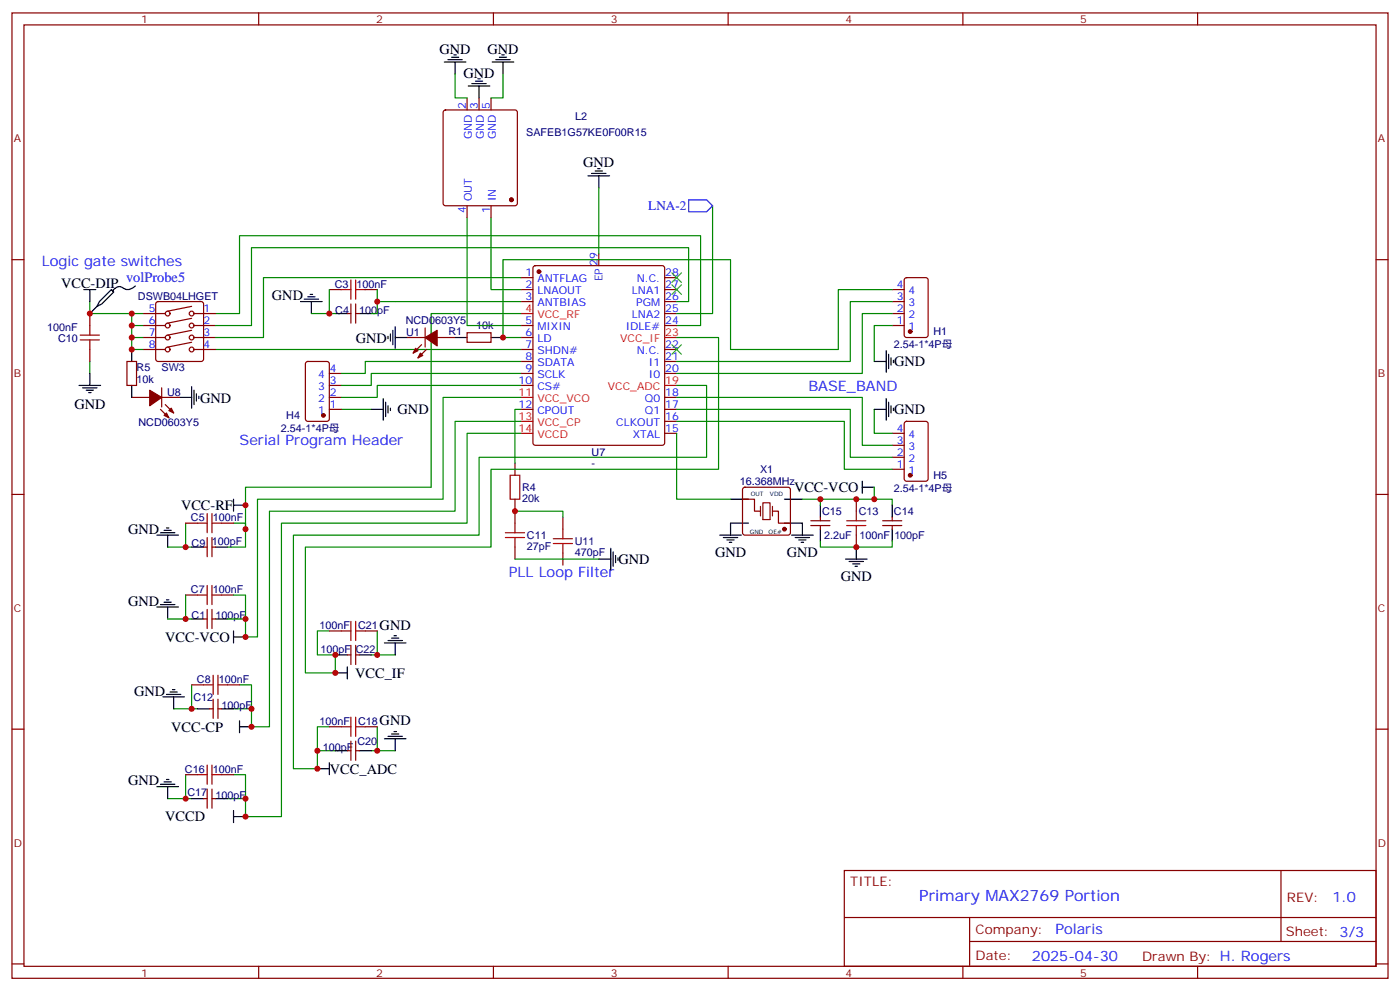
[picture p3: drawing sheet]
<svg xmlns="http://www.w3.org/2000/svg" width="412mm" height="292mm" viewBox="0 0 412 292" stroke-linecap="round" stroke-linejoin="round" font-family="sans-serif">
<g fill="none" stroke="#870000" stroke-width=".35">
<path d="M3.5 3.8h405.4v284.3h-405.4zM7.1 7.3h398.2v277.3h-398.2zM76.2 3.8v3.5M145.3 3.8v3.5M214.5 3.8v3.5M283.6 3.8v3.5M352.8 3.8v3.5M130.8 32.6l.4-.2h20.5l.5 .2 .2 .5v26.8l-.2 .5-.5 .2h-20.5l-.5-.2-.2-.5v-26.8zM137.6 28.9v3.5M141.1 28.9v3.5M144.6 28.9v3.5M3.5 76.5h3.6"/>
<path d="M137.6 60.6v3.5M144.6 60.6v3.5M157.2 78.5l.5-.3h37.4l.5 .3 .2 .5v51.5l-.2 .5-.5 .2h-37.4l-.5-.3-.2-.4v-51.5zM176.4 74.7v3.5M405.3 76.5h3.6M26.5 92.4v3.5M42.3 95.9h6.4M42.3 99.4h6.4M42.3 92.4h6.4M46.1 89l.5-.2h12.7l.5 .2 .2 .5v16.3l-.3 .5-.4 .2h-12.7l-.5-.3-.2-.4v-16.3zM56.4 97.3l-7 1.4M56.4 93.8l-7 1.4"/>
<path d="M56.4 90.2l-7 1.5M57.1 95.9h6.4M57.1 99.4h6.4M57.1 92.4h6.4M97 85.3h3.5M102.3 92.4h1.1M103.4 89.5v5.7M104.8 92.4h1M104.8 89.5v5.7M107.6 85.3h3.5M119.9 99.4h5.3M125.2 96.6v5.6"/>
<path d="M128.8 99.4h5.3M137.6 98h7v2.8h-7zM153.5 81.8h3.5M153.5 85.3h3.5M153.5 88.8h3.5M153.5 95.9h3.5M153.5 99.4h3.5M195.8 81.8h3.5M195.8 85.3h3.5M195.8 88.8h3.5M195.8 95.9h3.5M195.8 92.4h3.5"/>
<path d="M262.8 85.3h3.5M262.8 88.8h3.5M262.8 95.9h3.5M262.8 92.4h3.5M266.6 82l.5-.2h5.6l.6 .4 .1 16.5-.5 .7h-5.8l-.7-.4-.1-16.5zM26.5 102.9v3.6M37.4 106.5h2.8v7h-2.8zM38.8 117.1h5.3M42.3 102.9h6.4M47.6 117.1h5.3M47.6 114.2v5.7M48.7 119.2l2.5 2.4"/>
<path d="M56.4 100.8l-7 1.4M57.1 102.9h6.4M90.2 106.7l.5-.2h5.6l.7 .4v16.5l-.4 .7h-5.9l-.7-.5v-16.4zM97 117.1h3.5M97 113.5h3.5M97 110h3.5M124.2 101.5l-2.5 2.5M125.6 102.9l-2.5 2.5M153.5 113.5h3.5M153.5 110h3.5M153.5 102.9h3.5M153.5 106.5h3.5"/>
<path d="M195.8 117.1h3.5M195.8 110h3.5M195.8 102.9h3.5M195.8 106.5h3.5M47.3 120.6l2.4 2.4M97 120.6h3.5M151.7 136.5v3.5M153.5 120.6h3.5M195.8 120.6h3.5M195.8 127.6h3.5M195.8 124.1h3.5M262.8 127.6h3.5"/>
<path d="M262.8 138.2h3.5M262.8 134.7h3.5M262.8 131.2h3.5M266.6 124.3l.5-.2h5.6l.6 .4 .1 16.5-.5 .7h-5.8l-.7-.4-.1-16.5zM3.5 145.6h3.6M54.7 154.1h3.5M61 158.3v5.7M62.4 158.3v5.7M65.3 154.1h3.5M151.7 147v7.1M165.8 152.3v3.6M218.7 147h3.5v3.6h1.8"/>
<path d="M219 143.7l.4-.2h12.7l.5 .2 .2 .5v12.7l-.2 .5-.5 .2h-12.7l-.5-.2-.2-.5v-12.7zM227.5 150.6h1.8v3.5h3.5M238.8 154.8h5.7M238.8 153.4h5.7M241.7 152.3v1.1M241.7 154.8v1.1M252.2 147v3.6M252.2 157.6v3.5M260 154.8h5.6M260 153.4h5.6M262.8 152.3v1.1M262.8 154.8v1.1"/>
<path d="M405.3 145.6h3.6M54.7 175.3h3.5M60 161.1h1M61 179.5v5.6M62.4 179.5v5.6M62.4 161.1h1.1M65.3 175.3h3.5M151.7 161.1v3.6M165.8 162.9v3.5M60 182.3h1M62.4 182.3h1.1M97 185.8h3.5"/>
<path d="M102.3 192.9h1.1M103.4 190.1v5.6M104.8 190.1v5.6M104.8 192.9h1M107.6 185.8h3.5M3.5 214.8h3.6M56.4 201.7h3.6M61.7 208.8h1.1M62.8 206v5.6M64.2 206v5.6M64.2 208.8h1.1M67 201.7h3.6"/>
<path d="M97 214.1h3.5M103.4 218.3v5.6M104.8 218.3v5.6M107.6 214.1h3.5M405.3 214.8h3.6M54.7 228.2h3.5M60 235.2h1M61 232.4v5.7M62.4 232.4v5.7M62.4 235.2h1.1M65.3 228.2h3.5M102.3 221.1h1.1"/>
<path d="M104.8 221.1h1M248.7 256.4h156.6v28.2h-156.6zM377.3 256.4v20.9M248.7 270.2h156.5M285.6 277.3h119.6M285.6 270.2v14.2M3.5 283.9h3.6M76.2 284.6v3.5M145.3 284.6v3.5M214.5 284.6v3.5M283.6 284.6v3.5M352.8 284.6v3.5"/>
<path d="M405.3 283.9h3.6"/>
<circle cx="49.4" cy="95.9" r=".71"/>
<circle cx="49.4" cy="99.4" r=".71"/>
<circle cx="49.4" cy="92.4" r=".71"/>
<circle cx="56.4" cy="99.4" r=".71"/>
<circle cx="56.4" cy="95.9" r=".71"/>
<circle cx="56.4" cy="92.4" r=".71"/>
<circle cx="49.4" cy="102.9" r=".71"/>
<circle cx="56.4" cy="102.9" r=".71"/>
</g>
<g fill="none" stroke="#000" stroke-width=".35">
<path d="M130.9 18.3h6.3M131.9 17.6h4.3M133 16.9h2.1M133.7 16.2h.7M134.1 18.3v3.5M145 18.3h6.3M146 17.6h4.3M147.1 16.9h2.1M147.8 16.2h.7M148.2 18.3v3.5M137.9 25.3h6.4M139 24.6h4.2"/>
<path d="M140.1 23.9h2.1M140.8 23.2h.7M141.1 25.3v3.6M173.2 51.8h6.4M174.3 51.1h4.2M175.3 50.4h2.1M176 49.7h.7M176.4 51.8v3.5M24.7 85.3h3.5M26.5 85.3v3.5M28.6 90.2l1.4-.7 3.5-3.5-.7-.7-3.5 3.5-.7 1.4-2.1 2.2M39.9 84.2a3.1 3.1 0 0 1-4.5 .2 2.4 2.4 0 0 0-2.2 1.3"/>
<path d="M88.5 88.8h6.4M89.6 88.1h4.2M90.7 87.4h2.1M91.4 86.7h.7M91.7 88.8v3.6M98.8 92.4h3.5M105.8 92.4h3.6M114.3 99.1v.7M115 98.4v2.1M115.7 97.3v4.2M116.4 96.2v6.4M116.4 99.4h3.5"/>
<path d="M134.1 99.4h3.5M144.6 99.4h3.6M23.3 113.5h6.3M24.3 114.2h4.3M25.4 114.9h2.1M26.1 115.6h.7M26.5 110v3.5M38.8 102.9v3.6M38.8 113.5v3.6M52.9 117.1h3.5M56.4 113.9v6.3M57.1 114.9v4.3"/>
<path d="M57.9 116v2.1M58.6 116.7v.7M112.9 117.4v6.4M113.6 118.5v4.2M114.3 119.5v2.1M257.5 106.5h3.6M261.1 103.3v6.3M261.1 117.4v6.4M261.8 104.4v4.2M261.8 118.5v4.2M262.5 105.4v2.1M262.5 119.5v2.1"/>
<path d="M263.2 106.1v.7M109.4 120.6h3.5M115 120.2v.7M257.5 120.6h3.6M263.2 120.2v.7M46.2 157.6h6.4M47.3 156.9h4.2M48.3 156.2h2.1M49 155.5h.7M49.4 157.6v3.5M68.8 148.8h3.5M68.8 147v3.6"/>
<path d="M212 157.6h6.4M213.1 158.3h4.2M214.1 159h2.2M214.8 159.7h.7M215.2 147h5.3M220.5 154.1h-5.3v3.5M231.1 154.1h5.3v3.5M231.1 147h5.3M233.2 157.6h6.3M234.2 158.3h4.3M235.3 159h2.1M236 159.7h.7"/>
<path d="M241.7 148.8v3.5M241.7 155.9v3.5M254 143.5h3.5M254 141.7v3.6M262.8 148.8v3.5M262.8 155.9v3.5M46.2 178.8h6.4M47.3 178.1h4.2M48.3 177.4h2.1M49 176.7h.7M49.4 178.8v3.5M56.4 161.1h3.6"/>
<path d="M63.5 161.1h3.5M176.4 164.7h3.5M179.9 161.5v6.4M180.6 162.6v4.2M181.3 163.6v2.1M182 164.3v.7M249.1 164.7h6.3M250.1 165.4h4.3M251.2 166.1h2.1M251.9 166.8h.7M252.2 161.1v3.6M56.4 182.3h3.6"/>
<path d="M63.5 182.3h3.5M68.8 185.8v3.6M68.8 187.6h3.5M98.8 192.9h3.5M98.8 198.2h3.5M102.3 196.4v3.6M105.8 192.9h3.6M113.2 189.4h6.4M114.3 188.7h4.2M115.4 188h2.1M116.1 187.3h.7M116.4 189.4v3.5"/>
<path d="M48 205.2h6.3M49 204.5h4.3M50.1 203.8h2.1M50.8 203.1h.7M51.2 205.2v3.6M58.2 208.8h3.5M65.3 208.8h3.5M70.6 214.1h3.5M70.6 212.3v3.5M113.2 217.6h6.4M114.3 216.9h4.2M115.4 216.2h2.1"/>
<path d="M116.1 215.5h.7M116.4 217.6v3.5M46.2 231.7h6.4M47.3 231h4.2M48.3 230.3h2.1M49 229.6h.7M49.4 231.7v3.5M56.4 235.2h3.6M63.5 235.2h3.5M68.8 238.8v3.5M93.5 226.4h3.5M97 224.6v3.6"/>
<path d="M98.8 221.1h3.5M105.8 221.1h3.6M68.8 240.5h3.5"/>
</g>
<g fill="none" stroke="#008700" stroke-width=".35">
<path d="M134.1 21.8v7.1h3.5M148.2 21.8v7.1h-3.6M176.4 55.3v19.4M137.6 64.1v31.8h15.9M144.6 64.1v21.2h8.9M209.9 60.6v31.8h-10.6M26.5 88.8v3.6h15.8M38.8 99.4v3.5h3.5M38.8 95.9v3.5h3.5M38.8 92.4v3.5h3.5M63.5 92.4h7.1v-23h135.8v26.5h-7.1M91.7 92.4h5.3"/>
<path d="M97 85.3v7.1h1.8M111.1 85.3v7.1h-1.7M111.1 88.8h42.4M153.5 81.8h-75.9v17.6h-14.1M153.5 92.4h-26.5v51.1h-54.7v12.4M199.3 88.8h3.5v-15.8h-128.7v22.9h-10.6M199.3 99.4h12.4v38.8h-67.1v22.9h-54.6v37.1h8.8v-5.3h-5.3v-7.1h3.5M262.8 85.3h-15.9v17.6h-31.7v-26.4h-67v22.9h5.3M262.8 88.8h-12.3v17.7h-51.2M262.8 92.4h-8.8v17.6h-54.7M262.8 95.9h-5.3v10.6M26.5 106.5v3.5"/>
<path d="M63.5 102.9h90M153.5 106.5h-45.9v3.5h-7.1M153.5 110h-44.1v3.5h-8.9M153.5 113.5h-42.4v3.6h-10.6M153.5 117.1h-23v29.9h-54.7v40.6h-3.5v-5.3M199.3 113.5h8.8v21.2h-67v22.9h-54.7v68.8h7.1v-5.3M199.3 117.1h54.7v14.1h8.8M100.5 120.6h8.9M153.5 120.6h-1.8v15.9M153.5 124.1h-19.4v26.5h-54.7v63.5h-5.3v-5.3M153.5 127.6h-15.9v26.5h-54.7v86.4h-10.6v-5.3M199.3 120.6h51.2v14.1h12.3"/>
<path d="M199.3 124.1h49.4v14.1h14.1M199.3 127.6v19.4h15.9M257.5 120.6v7h5.3M54.7 154.1v7h-5.3M68.8 154.1h3.5v7h-5.3M151.7 150.6h14.1v1.7M236.4 147h26.4v1.8M241.7 159.4v1.7h21.1v-1.7M241.7 147v1.8M257.5 143.5v3.5M54.7 175.3v7h-5.3M54.7 161.1h1.7"/>
<path d="M68.8 175.3h3.5v7h-5.3M151.7 164.7h24.7M54.7 182.3h1.7M109.4 192.9h1.7M111.1 185.8v7.1h5.3M56.4 201.7v7.1h-5.2M56.4 208.8h1.8M70.6 201.7h3.5v7.1h-5.3M97 214.1h-3.5v7h5.3M111.1 214.1v7h5.3M54.7 228.2v7h-5.3M54.7 235.2h1.7"/>
<path d="M68.8 228.2h3.5v7h-5.3M109.4 221.1h1.7"/>
</g>
<g fill="#870000" stroke="#870000" stroke-width=".35">
<path d="M44.1 114.9l3.5 2.2-3.5 2.4z"/>
<path d="M48.3 122.3l.7-.7 .7 1.4z"/>
<path d="M50.4 120.2l.8 1.4-1.5-.7z"/>
<path d="M125.2 99.4l3.6-2.1v4.6z"/>
<path d="M123.8 104l.7 .7-1.4 .7z"/>
<path d="M122.4 102.6l.7 .7-1.4 .7z"/>
<circle cx="95.2" cy="122.3" r=".53"/>
<circle cx="158.7" cy="80" r=".53"/>
<circle cx="268.1" cy="97.6" r=".53"/>
<circle cx="268.1" cy="140" r=".53"/>
<circle cx="150.6" cy="58.8" r=".53"/>
<circle cx="231.1" cy="155.9" r=".53"/>
</g>
<path d="M153.5 92.4h3.5M195.8 99.4h3.5M153.5 117.1h3.5M195.8 113.5h3.5M153.5 124.1h3.5M153.5 127.6h3.5" fill="none" stroke="#f00" stroke-width=".35"/>
<g fill="none" stroke="#a10000" stroke-width=".35">
<path d="M23.6 98.7h5.7M26.5 95.9v2.8M100.5 85.3h2.9M103.4 82.5v5.6M104.8 82.5v5.6M104.8 85.3h2.8M23.6 100.1h5.7M26.5 100.1v2.8M150.3 140h2.8v7h-2.8zM58.2 154.1h2.8M61 151.3v5.6M62.4 154.1h2.9"/>
<path d="M62.4 151.3v5.6M148.9 158.3h5.6M148.9 156.9h5.6M151.7 154.1v2.8M151.7 158.3v2.8M163 158.7h5.6M165.8 155.9v2.8M249.4 154.8h5.7M249.4 153.4h5.7M252.2 150.6v2.8M252.2 154.8v2.8M58.2 175.3h2.8"/>
<path d="M61 172.4v5.7M62.4 172.4v5.7M62.4 175.3h2.9M163 160.1h5.6M165.8 160.1v2.8M62.8 198.9v5.6M64.2 198.9v5.6M100.5 185.8h2.9M103.4 183v5.7M104.8 183v5.7M104.8 185.8h2.8M60 201.7h2.8"/>
<path d="M64.2 201.7h2.8M100.5 214.1h2.9M103.4 211.2v5.7M104.8 211.2v5.7M104.8 214.1h2.8M58.2 228.2h2.8M61 225.4v5.6M62.4 225.4v5.6M62.4 228.2h2.9"/>
</g>
<path d="M197.9 80.4l2.8 2.8M197.9 83.9l2.8 2.8M200.7 80.4l-2.8 2.8M200.7 83.9l-2.8 2.8M197.9 101.5l2.8 2.9M200.7 101.5l-2.8 2.9" fill="none" stroke="#3c3" stroke-width=".35"/>
<path d="M202.8 58.8h5.3l1.8 1.8-1.8 1.8h-5.3z" fill="none" stroke="#00f" stroke-width=".35"/>
<path d="M224 149.2v2.8M224.7 148.1h2.1v4.9h-2.1zM227.5 149.2v2.8" fill="none" stroke="#871200" stroke-width=".35"/>
<g fill="#c00">
<circle cx="26.5" cy="92.4" r=".88"/>
<circle cx="38.8" cy="102.9" r=".88"/>
<circle cx="38.8" cy="99.4" r=".88"/>
<circle cx="38.8" cy="95.9" r=".88"/>
<circle cx="38.8" cy="92.4" r=".88"/>
<circle cx="54.7" cy="161.1" r=".88"/>
<circle cx="151.7" cy="150.6" r=".88"/>
<circle cx="54.7" cy="182.3" r=".88"/>
<circle cx="56.4" cy="208.8" r=".88"/>
<circle cx="54.7" cy="235.2" r=".88"/>
<circle cx="111.1" cy="221.1" r=".88"/>
<circle cx="111.1" cy="192.9" r=".88"/>
<circle cx="72.3" cy="155.9" r=".88"/>
<circle cx="72.3" cy="182.3" r=".88"/>
<circle cx="72.3" cy="187.6" r=".88"/>
<circle cx="74.1" cy="208.8" r=".88"/>
<circle cx="74.1" cy="214.1" r=".88"/>
<circle cx="72.3" cy="235.2" r=".88"/>
<circle cx="72.3" cy="240.5" r=".88"/>
<circle cx="93.5" cy="221.1" r=".88"/>
<circle cx="93.5" cy="226.4" r=".88"/>
<circle cx="148.2" cy="99.4" r=".88"/>
<circle cx="72.3" cy="148.8" r=".88"/>
<circle cx="97" cy="92.4" r=".88"/>
<circle cx="111.1" cy="88.8" r=".88"/>
<circle cx="252.2" cy="147" r=".88"/>
<circle cx="257.5" cy="147" r=".88"/>
<circle cx="252.2" cy="161.1" r=".88"/>
<circle cx="241.7" cy="147" r=".88"/>
<circle cx="98.8" cy="192.9" r=".88"/>
<circle cx="98.8" cy="198.2" r=".88"/>
</g>
<text font-size="4.6" fill="#00f" x="270.8" y="265.4">Primary MAX2769 Portion</text>
<g font-size="4.2">
<text x="129.5" y="15.8">GND</text>
<text x="143.6" y="15.8">GND</text>
<text x="136.5" y="22.9">GND</text>
<text x="171.8" y="49.3">GND</text>
<text x="18" y="84.9">VCC-DIP</text>
<text x="80.1" y="88.5">GND</text>
<text x="104.8" y="101.2">GND</text>
<text x="263.3" y="107.9">GND</text>
<text x="58.9" y="118.8">GND</text>
<text x="21.9" y="120.6">GND</text>
<text x="117.1" y="122">GND</text>
<text x="263.3" y="122">GND</text>
<text x="233.9" y="144.9">VCC-VCO</text>
<text x="53.3" y="150.2">VCC-RF</text>
<text x="37.8" y="157.3">GND</text>
<text x="182.2" y="166.1">GND</text>
<text x="210.6" y="164">GND</text>
<text x="231.8" y="164">GND</text>
<text x="247.6" y="171.1">GND</text>
<text x="37.8" y="178.4">GND</text>
<text x="111.8" y="185.5">GND</text>
<text x="48.7" y="189">VCC-VCO</text>
<text x="104.6" y="199.6">VCC_IF</text>
<text x="39.5" y="204.9">GND</text>
<text x="50.4" y="215.5">VCC-CP</text>
<text x="111.8" y="213.7">GND</text>
<text x="97.2" y="227.8">VCC_ADC</text>
<text x="37.8" y="231.4">GND</text>
<text x="48.7" y="242">VCCD</text>
</g>
<g font-size="4.2" fill="#00f">
<text x="12.3" y="78.2">Logic gate switches</text>
<text x="37.2" y="83.2">volProbe5</text>
<text x="238.1" y="115.3">BASE_BAND</text>
<text x="70.6" y="131.2">Serial Program Header</text>
<text x="149.9" y="170">PLL Loop Filter</text>
<text x="392.5" y="265.7">1.0</text>
<text x="310.9" y="275.2">Polaris</text>
<text x="304" y="283">2025-04-30</text>
</g>
<text font-size="3.9" fill="#00f" x="191" y="61.8">LNA-2</text>
<g font-size="3.9" fill="#800">
<text x="250.5" y="261">TITLE:</text>
<text x="379.1" y="265.7">REV:</text>
<text x="287.4" y="275.2">Company:</text>
<text x="378.7" y="275.8">Sheet: 3/3</text>
<text x="287.4" y="282.9">Date:</text>
<text x="336.4" y="282.9">Drawn By: H. Rogers</text>
</g>
<g font-size="3.2" fill="#800">
<text x="41.6" y="6.8">1</text>
<text x="110.8" y="6.8">2</text>
<text x="179.9" y="6.8">3</text>
<text x="249.1" y="6.8">4</text>
<text x="318.2" y="6.8">5</text>
<text x="4.1" y="41.9">A</text>
<text x="405.9" y="41.9">A</text>
<text x="4.1" y="111.1">B</text>
<text x="405.9" y="111.1">B</text>
<text x="4.1" y="180.2">C</text>
<text x="405.9" y="180.2">C</text>
<text x="4.1" y="249.3">D</text>
<text x="405.9" y="249.3">D</text>
<text x="41.6" y="287.6">1</text>
<text x="110.8" y="287.6">2</text>
<text x="179.9" y="287.6">3</text>
<text x="249.1" y="287.6">4</text>
<text x="318.2" y="287.6">5</text>
</g>
<g font-size="3.2" fill="#00f">
<text x="137.2" y="32.2" transform="rotate(-90 137.2 32.2)">2</text>
<text x="140.8" y="32.2" transform="rotate(-90 140.8 32.2)">3</text>
<text x="144.3" y="32.2" transform="rotate(-90 144.3 32.2)">5</text>
<text x="139" y="41" transform="rotate(-90 139 41)">GND</text>
<text x="142.5" y="41" transform="rotate(-90 142.5 41)">GND</text>
<text x="146" y="41" transform="rotate(-90 146 41)">GND</text>
<text x="139" y="59.3" transform="rotate(-90 139 59.3)">OUT</text>
<text x="146" y="59.3" transform="rotate(-90 146 59.3)">IN</text>
<text x="137.2" y="62.8" transform="rotate(-90 137.2 62.8)">4</text>
<text x="144.3" y="62.8" transform="rotate(-90 144.3 62.8)">1</text>
<text x="154.8" y="81.4">1</text>
<text x="158.3" y="83.2">ANTFLAG</text>
<text x="176" y="78.2" transform="rotate(-90 176 78.2)">29</text>
<text x="177.4" y="82.9" transform="rotate(-90 177.4 82.9)">EP</text>
<text x="187.6" y="83.2">N.C.</text>
<text x="196" y="81.4">28</text>
<text x="154.8" y="84.9">2</text>
<text x="154.8" y="88.5">3</text>
<text x="158.3" y="86.7">LNAOUT</text>
<text x="186.2" y="86.7">LNA1</text>
<text x="196" y="88.5">26</text>
<text x="196" y="84.9">27</text>
<text x="264.2" y="88.5">3</text>
<text x="264.2" y="84.9">4</text>
<text x="267.7" y="86.7">4</text>
<text x="43.8" y="92">5</text>
<text x="43.8" y="95.5">6</text>
<text x="60" y="92">1</text>
<text x="60" y="95.5">2</text>
<text x="154.8" y="95.5">5</text>
<text x="158.3" y="90.2">ANTBIAS</text>
<text x="186.2" y="93.8">LNA2</text>
<text x="187.4" y="90.2">PGM</text>
<text x="196" y="95.5">24</text>
<text x="196" y="92">25</text>
<text x="264.2" y="95.5">1</text>
<text x="264.2" y="92">2</text>
<text x="267.7" y="93.8">2</text>
<text x="267.7" y="90.2">3</text>
<text x="43.8" y="99.1">7</text>
<text x="60" y="99.1">3</text>
<text x="154.8" y="99.1">6</text>
<text x="158.3" y="97.3">MIXIN</text>
<text x="158.3" y="100.8">LD</text>
<text x="184.3" y="97.3">IDLE#</text>
<text x="267.7" y="97.3">1</text>
<text x="43.8" y="102.6">8</text>
<text x="60" y="102.6">4</text>
<text x="154.8" y="102.6">7</text>
<text x="154.8" y="106.1">8</text>
<text x="158.3" y="104.4">SHDN#</text>
<text x="158.3" y="107.9">SDATA</text>
<text x="187.6" y="104.4">N.C.</text>
<text x="191.1" y="107.9">I1</text>
<text x="196" y="106.1">21</text>
<text x="196" y="102.6">22</text>
<text x="93.7" y="111.4">4</text>
<text x="97.2" y="113.2">3</text>
<text x="97.2" y="109.6">4</text>
<text x="152.8" y="113.2">10</text>
<text x="154.8" y="109.6">9</text>
<text x="158.3" y="111.4">SCLK</text>
<text x="191.1" y="111.4">I0</text>
<text x="196" y="109.6">20</text>
<text x="93.7" y="118.5">2</text>
<text x="93.7" y="114.9">3</text>
<text x="97.2" y="116.7">2</text>
<text x="158.3" y="114.9">CS#</text>
<text x="190" y="118.5">Q0</text>
<text x="196" y="116.7">18</text>
<text x="93.7" y="122">1</text>
<text x="97.2" y="120.2">1</text>
<text x="152.8" y="120.2">12</text>
<text x="158.3" y="122">CPOUT</text>
<text x="181.5" y="125.5">CLKOUT</text>
<text x="190" y="122">Q1</text>
<text x="196" y="123.8">16</text>
<text x="196" y="120.2">17</text>
<text x="186.4" y="129">XTAL</text>
<text x="196" y="127.3">15</text>
<text x="264.2" y="130.8">3</text>
<text x="264.2" y="127.3">4</text>
<text x="267.7" y="129">4</text>
<text x="264.2" y="137.9">1</text>
<text x="264.2" y="134.3">2</text>
<text x="267.7" y="136.1">2</text>
<text x="267.7" y="132.6">3</text>
<text x="267.7" y="139.6">1</text>
</g>
<g font-size="3.2" fill="#000080">
<text x="169.4" y="35.5">L2</text>
<text x="155" y="40.1">SAFEB1G57KE0F00R15</text>
<text x="40.6" y="88.2">DSWB04LHGET</text>
<text x="98.6" y="84.7">C3</text>
<text x="105" y="84.7">100nF</text>
<text x="98.8" y="92.4">C4</text>
<text x="105.8" y="92.4">100pF</text>
<text x="119.5" y="95.3">NCD0603Y5</text>
<text x="13.9" y="97.6">100nF</text>
<text x="17.1" y="100.8">C10</text>
<text x="119.6" y="99">U1</text>
<text x="132.1" y="98.8">R1</text>
<text x="140.2" y="97">10k</text>
<text x="275" y="98.8">H1</text>
<text x="263.3" y="102.5">2.54-1*4P母</text>
<text x="40.2" y="112.9">10k</text>
<text x="40.2" y="109.3">R5</text>
<text x="47.6" y="109.4">SW3</text>
<text x="49.2" y="116.6">U8</text>
<text x="40.8" y="125.4">NCD0603Y5</text>
<text x="84.3" y="123.5">H4</text>
<text x="82.8" y="127.2">2.54-1*4P母</text>
<text x="174.3" y="137.4">-</text>
<text x="174.3" y="134.2">U7</text>
<text x="218" y="142.9">16.368MHz</text>
<text x="223.9" y="139.3">X1</text>
<text x="275" y="141.1">H5</text>
<text x="153.8" y="147.7">20k</text>
<text x="153.8" y="144.6">R4</text>
<text x="263.3" y="144.9">2.54-1*4P母</text>
<text x="56.3" y="153.5">C5</text>
<text x="62.7" y="153.5">100nF</text>
<text x="242.2" y="151.7">C15</text>
<text x="253" y="151.7">C13</text>
<text x="263.3" y="151.7">C14</text>
<text x="56.4" y="161.1">C9</text>
<text x="62.4" y="160.5">100pF</text>
<text x="155.2" y="161.9">27pF</text>
<text x="155.2" y="158.8">C11</text>
<text x="169.3" y="160.5">U11</text>
<text x="242.7" y="158.7">2.2uF</text>
<text x="253.2" y="158.7">100nF</text>
<text x="263.4" y="158.7">100pF</text>
<text x="169.3" y="163.7">470pF</text>
<text x="56.3" y="174.6">C7</text>
<text x="62.7" y="174.6">100nF</text>
<text x="56.4" y="182.3">C1</text>
<text x="63.5" y="182.3">100pF</text>
<text x="94.1" y="185.2">100nF</text>
<text x="105.5" y="185.2">C21</text>
<text x="94.4" y="192.3">100pF</text>
<text x="104.8" y="192.2">C22</text>
<text x="58" y="201.1">C8</text>
<text x="64.5" y="201.1">100nF</text>
<text x="57" y="206.4">C12</text>
<text x="65.3" y="208.8">100pF</text>
<text x="94.1" y="213.4">100nF</text>
<text x="105.5" y="213.4">C18</text>
<text x="95.1" y="221.1">100pF</text>
<text x="105.3" y="219.4">C20</text>
<text x="54.5" y="227.6">C16</text>
<text x="62.7" y="227.6">100nF</text>
<text x="55.2" y="234.5">C17</text>
<text x="63.5" y="235.2">100pF</text>
</g>
<g font-size="3.2" fill="#f00">
<text x="154.8" y="92">4</text>
<text x="158.3" y="93.8">VCC_RF</text>
<text x="182.7" y="100.8">VCC_IF</text>
<text x="196" y="99.1">23</text>
<text x="196" y="113.2">19</text>
<text x="152.8" y="116.7">11</text>
<text x="158.3" y="118.5">VCC_VCO</text>
<text x="179" y="114.9">VCC_ADC</text>
<text x="152.8" y="123.8">13</text>
<text x="158.3" y="125.5">VCC_CP</text>
<text x="152.8" y="127.3">14</text>
<text x="158.3" y="129">VCCD</text>
</g>
<g font-size="1.8">
<text x="221.2" y="146">OUT</text>
<text x="226.8" y="146">VDD</text>
<text x="220.8" y="157.3">GND</text>
<text x="226.4" y="157.3">OE#</text>
</g>
</svg>
